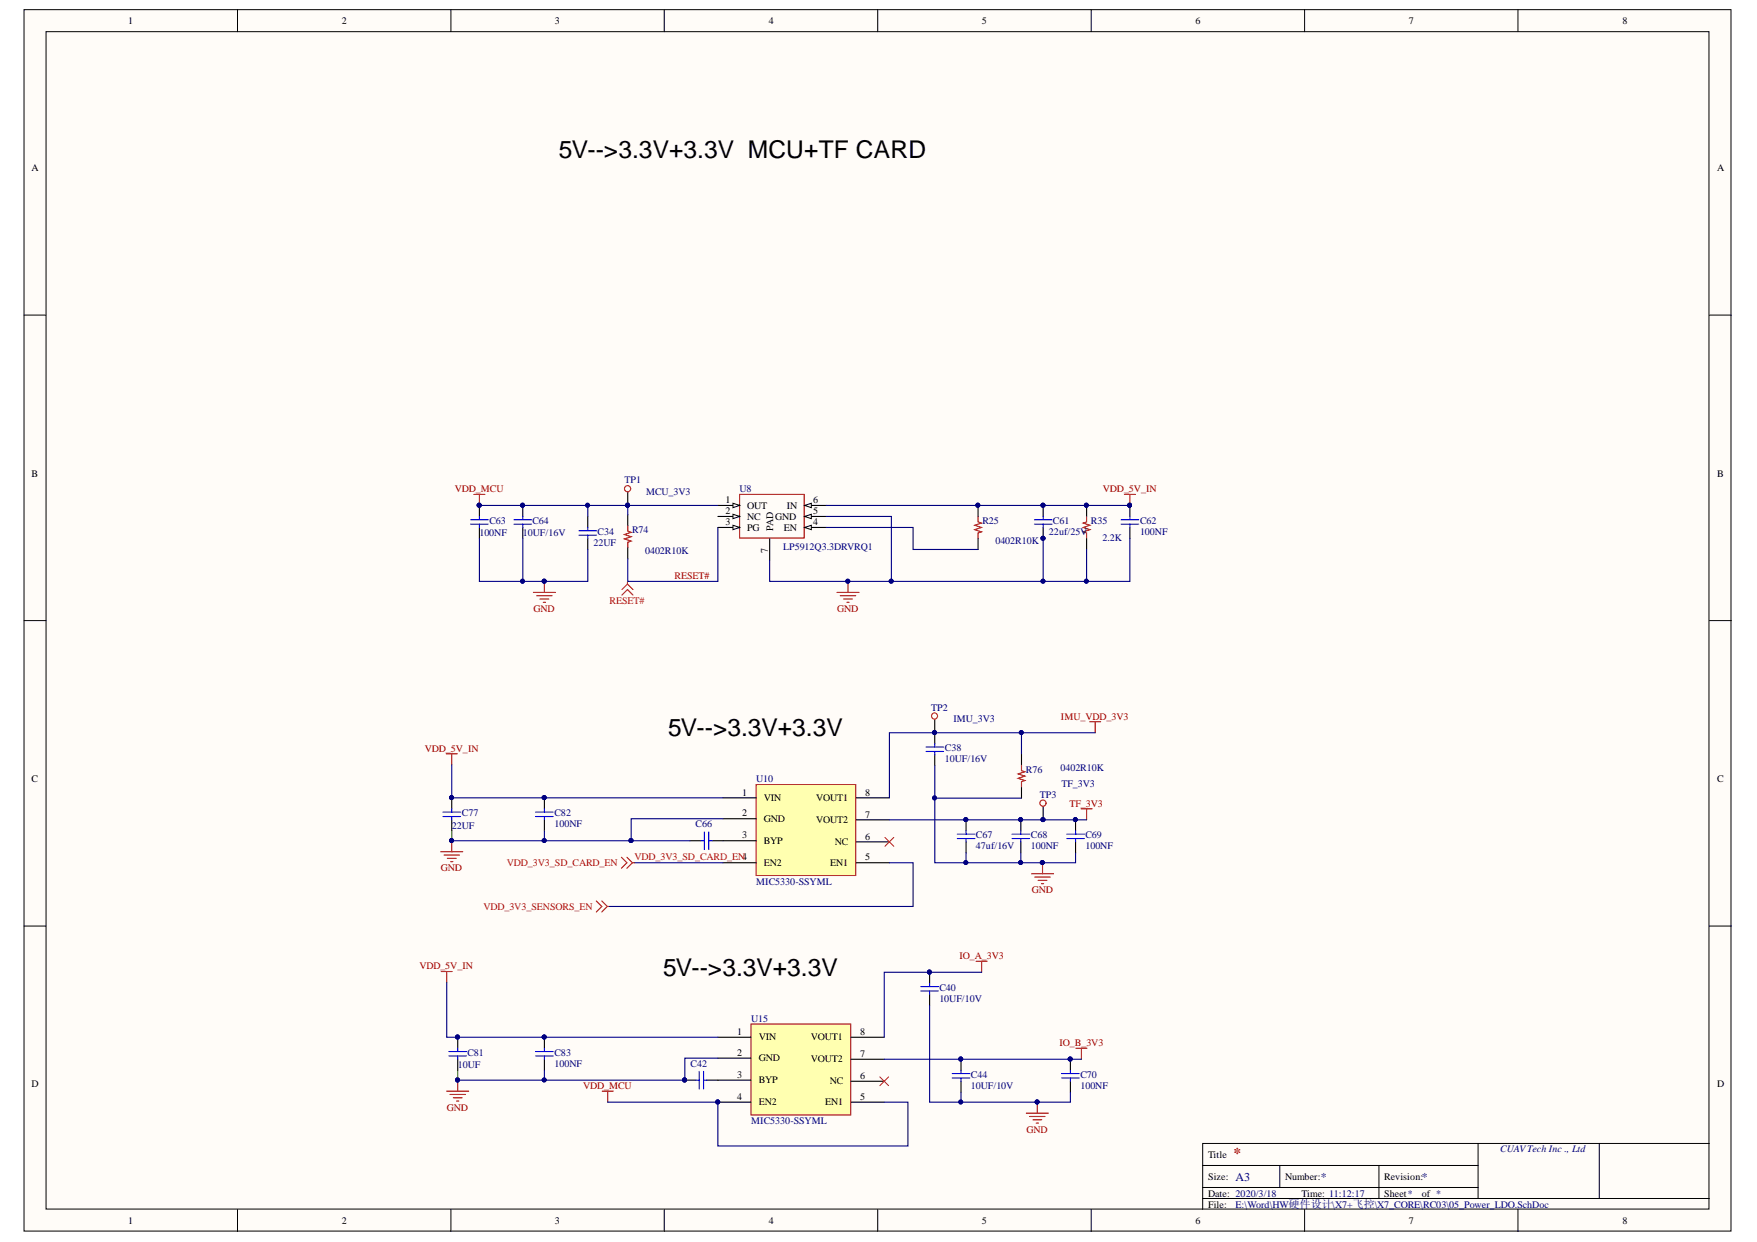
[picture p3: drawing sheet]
<svg xmlns="http://www.w3.org/2000/svg" width="297mm" height="210mm" viewBox="0 0 297 210" stroke-linecap="round" stroke-linejoin="round" font-family="sans-serif">
<g fill="#fffcf8" stroke="#000" stroke-width=".17">
<path d="M4.1 1.6h288.5v206.5h-288.5z"/>
<path d="M7.8 5.4h281.1v198.9h-281.1z"/>
</g>
<g fill="none" stroke="#000" stroke-width=".17">
<path d="M40.2 1.6v3.8M76.2 1.6v3.8M112.3 1.6v3.8M148.4 1.6v3.8M184.5 1.6v3.8M220.6 1.6v3.8M256.6 1.6v3.8M4.1 53.3h3.7M289 53.3h3.7M4.1 104.9h3.7M289 104.9h3.7M4.1 156.5h3.7"/>
<path d="M289 156.5h3.7M203.3 197h46.6M216.4 197v3.7M233.1 197v5.6M249.9 193.2v9.4M270.4 193.2h-67.1v11.2M289 193.2h-18.6v9.4M40.2 204.4v3.7M76.2 204.4v3.7M112.3 204.4v3.7M148.4 204.4v3.7M184.5 204.4v3.7"/>
<path d="M203.3 202.6h85.7M203.3 200.7h46.6M220.6 204.4v3.7M256.6 204.4v3.7"/>
</g>
<path d="M81 85.4v1.9M81 89.1v1.9M88.4 85.4v1.9M88.4 89.1v1.9M172.6 138.6v1.8M172.6 142.3v1.8" fill="none" stroke="#000" stroke-width=".19"/>
<g fill="#000080" stroke="#000080" stroke-width=".17">
<circle cx="81" cy="85.4" r=".34"/>
<circle cx="172.5" cy="138.5" r=".34"/>
<circle cx="88.3" cy="85.4" r=".33"/>
</g>
<path d="M79.6 87.8h2.9M79.6 88.6h2.9M81 87.3v.5M81 88.6v.5M86.9 87.8h3M86.9 88.6h3M88.4 87.3v.5M88.4 88.6v.5M171.1 141h3M171.1 141.7h3M172.6 140.4v.6M172.6 141.7v.6" fill="none" stroke="#00f" stroke-width=".19"/>
<path d="M127.8 132.6h16.9v15.4h-16.9z" fill="#ffffb0" stroke="#800000" stroke-width=".17"/>
<g fill="none" stroke="#000" stroke-width=".19">
<path d="M99.4 87.3v1.8M99.4 91v1.9M122.2 138.4h5.6M122.2 134.8h5.6M144.8 134.8h5.6M144.8 138.6h5.6M158 123.8v1.9M158 127.6v1.8M163.3 138.6v1.8M181.8 138.6v1.8M116.7 142.1h1.8M120.4 142.1h7.4"/>
<path d="M122.2 145.8h5.6M144.8 145.8h5.6M144.8 142.3h5.6M163.3 142.3v1.8M181.8 142.3v1.8"/>
</g>
<g fill="none" stroke="#00f" stroke-width=".19">
<path d="M97.9 90.4h3M97.9 89.7h3M99.4 89.1v.6M99.4 90.4v.6M156.5 127h3M156.5 126.3h3M158 125.7v.6M158 127v.6M118.5 142.1h.6M119.1 140.6v3M119.8 140.6v3M119.8 142.1h.6"/>
<path d="M161.8 141h3M161.8 141.7h3M163.3 140.4v.6M163.3 141.7v.6M180.3 141h3M180.3 141.7h3M181.8 140.4v.6M181.8 141.7v.6"/>
</g>
<g fill="#000080" stroke="#000080" stroke-width=".17">
<circle cx="181.8" cy="138.5" r=".33"/>
<circle cx="176.2" cy="145.8" r=".34"/>
<circle cx="163.3" cy="138.5" r=".33"/>
<circle cx="158" cy="123.8" r=".33"/>
</g>
<path d="M75.4 127.4h1.9M76.4 127.4v1.9M182.8 136.7h1.8M183.7 136.7v1.9M174.4 147.7h3.7M174.9 148.2h2.7M175.5 148.8h1.5M176.1 149.3h.3M176.2 145.8v1.9" fill="none" stroke="#800000" stroke-width=".19"/>
<path d="M149.6 141.5l1.5 1.5M151.1 141.5l-1.5 1.5" fill="none" stroke="#f00" stroke-width=".17"/>
<path d="M105.1 144.9l.9 .9-.9 .9M106 144.9l.9 .9M106.9 145.8l-.9 .9M106.9 145.8h.4" fill="none" stroke="#f00" stroke-width=".19"/>
<path d="M127 173.1h16.8v15.3h-16.8z" fill="#ffffb0" stroke="#800000" stroke-width=".17"/>
<g fill="none" stroke="#000" stroke-width=".19">
<path d="M106.1 87v1.8M106.1 92.6v1.8M121.4 85.4h3.6M183.7 85.4v1.9M183.7 91v1.9M191 85.4v1.9M191 89.1v1.9M76.4 134.8v1.9M76.4 138.6v1.8M92 134.8v1.9M92 138.6v1.8M172.7 127.4v1.9"/>
<path d="M172.7 133v1.9M77.4 175.3v1.9M77.4 179v1.9M92 175.3v1.9M92 179v1.9M121.4 178.8h5.6M121.4 175.3h5.6M143.9 175.3h5.6M143.9 179h5.6M157.2 164.3v1.9M157.2 168v1.9M162.5 179v1.9"/>
<path d="M181 179v1.9M115.8 182.6h1.8M119.5 182.6h7.5M121.4 186.3h5.6M143.9 186.3h5.6M143.9 182.7h5.6M162.5 182.7v1.9M181 182.7v1.9"/>
</g>
<g fill="#000080" stroke="#000080" stroke-width=".17">
<circle cx="121.3" cy="186.2" r=".34"/>
<circle cx="115.7" cy="182.5" r=".33"/>
<circle cx="180.9" cy="179" r=".34"/>
<circle cx="175.3" cy="186.2" r=".33"/>
<circle cx="162.4" cy="179" r=".33"/>
<circle cx="157.1" cy="164.3" r=".34"/>
<circle cx="76.3" cy="134.8" r=".34"/>
<circle cx="76.3" cy="142.1" r=".34"/>
<circle cx="77.3" cy="175.3" r=".34"/>
<circle cx="77.3" cy="182.5" r=".34"/>
<circle cx="92" cy="134.8" r=".34"/>
<circle cx="92" cy="175.3" r=".34"/>
<circle cx="191" cy="85.4" r=".33"/>
<circle cx="183.6" cy="85.4" r=".33"/>
</g>
<g fill="none" stroke="#00f" stroke-width=".19">
<path d="M189.5 87.8h3M189.5 88.6h3M191 87.3v.5M191 88.6v.5M74.9 138h3M74.9 137.3h3M76.4 136.7v.6M76.4 138v.6M90.5 138h3M90.5 137.3h3M92 136.7v.6M92 138v.6"/>
<path d="M75.9 178.5h3M75.9 177.7h3M77.4 177.2v.5M77.4 178.5v.5M90.5 178.5h3M90.5 177.7h3M92 177.2v.5M92 178.5v.5M155.7 167.5h3M155.7 166.7h3M157.2 166.2v.5M157.2 167.5v.5"/>
<path d="M117.6 182.6h.6M118.2 181.1v2.9M118.9 181.1v2.9M118.9 182.6h.6M161 181.4h3M161 182.2h3M162.5 180.9v.5M162.5 182.2v.5M179.5 181.4h3M179.5 182.2h3M181 180.9v.5M181 182.2v.5"/>
</g>
<g fill="none" stroke="#800000" stroke-width=".19">
<path d="M106.1 88.8v1l.6 .2-1.1 .3 1.1 .4-1.1 .4 1.1 .4-.6 .1v1M125 83.6h10.9v7.3h-10.9zM183.7 87.3v.9l-.6 .2 1.2 .4-1.2 .3 1.2 .4-1.2 .4 .6 .2v.9M172.7 129.3v.9l.6 .2-1.2 .4 1.2 .4-1.2 .3 1.2 .4-.6 .2v.9M184.2 122h1.9M185.2 122v1.8M74.5 143.9h3.7M75.1 144.5h2.6M75.6 145.1h1.5M76.2 145.6h.4M76.4 142.1v1.8M74.6 164.2h1.8"/>
<path d="M75.5 164.2v1.9M165 162.5h1.9M166 162.5v1.8M181.9 177.2h1.9M182.8 177.2v1.8M75.5 184.4h3.7M76.1 185h2.6M76.6 185.5h1.5M77.2 186.1h.4M77.4 182.6v1.8M101.8 184.4h1.9M102.7 184.4v1.9"/>
<path d="M173.5 188.1h3.7M174.1 188.7h2.6M174.6 189.2h1.5M175.2 189.8h.4M175.4 186.3v1.8"/>
</g>
<path d="M148.7 182l1.5 1.5M150.2 182l-1.5 1.5" fill="none" stroke="#f00" stroke-width=".17"/>
<path d="M100.8 152.3l.9 .9-.9 .9M101.7 152.3l1 .9M102.7 153.2l-1 .9M102.7 153.2h.3" fill="none" stroke="#f00" stroke-width=".19"/>
<path d="M123.9 85.1l1.1 .3-1.1 .4z" fill="#fffcf8"/>
<path d="M123.9 85.1l1.1 .3-1.1 .4z" fill="none" stroke="#000" stroke-width=".17"/>
<path d="M121.4 87.3h3.6" fill="none" stroke="#000" stroke-width=".19"/>
<path d="M123.9 86.9l1.1 .4-1.1 .4z" fill="#fffcf8"/>
<path d="M123.9 86.9l1.1 .4-1.1 .4z" fill="none" stroke="#000" stroke-width=".17"/>
<path d="M121.4 89.1h3.6" fill="none" stroke="#000" stroke-width=".19"/>
<path d="M123.9 88.8l1.1 .3-1.1 .4z" fill="#fffcf8"/>
<path d="M123.9 88.8l1.1 .3-1.1 .4z" fill="none" stroke="#000" stroke-width=".17"/>
<path d="M136 89.1h3.7" fill="none" stroke="#000" stroke-width=".19"/>
<path d="M136 89.1l1.2-.3v.7z" fill="#fffcf8"/>
<path d="M136 89.1l1.2-.3v.7z" fill="none" stroke="#000" stroke-width=".17"/>
<path d="M136 87.3h3.7" fill="none" stroke="#000" stroke-width=".19"/>
<path d="M136 87.3l1.2-.4v.8z" fill="#fffcf8"/>
<path d="M136 87.3l1.2-.4v.8z" fill="none" stroke="#000" stroke-width=".17"/>
<path d="M136 85.4h3.7" fill="none" stroke="#000" stroke-width=".19"/>
<path d="M136 85.4l1.2-.3v.7z" fill="#fffcf8"/>
<path d="M136 85.4l1.2-.3v.7z" fill="none" stroke="#000" stroke-width=".17"/>
<path d="M106.1 82.6v2.8M130.1 91.1v3.6M165.4 85.4v1.9M165.4 91v1.9M176.4 85.4v1.9M176.4 89.1v1.9" fill="none" stroke="#000" stroke-width=".19"/>
<g fill="none" stroke="#800000" stroke-width=".19">
<path d="M80.1 83.6h1.9M81 83.6v1.8M92 98.3v1.8M143.4 98.3v1.8M165.4 87.3v.9l.5 .2-1.1 .4 1.1 .3-1.1 .4 1.1 .4-.5 .2v.9M190.1 83.6h1.8M191 83.6v1.8M90.2 100.1h3.7M90.7 100.7h2.6M91.3 101.2h1.5M91.8 101.8h.4M141.5 100.1h3.7"/>
<path d="M142.1 100.7h2.6M142.6 101.2h1.5M143.2 101.8h.3"/>
</g>
<g fill="#000080" stroke="#000080" stroke-width=".17">
<circle cx="191" cy="85.4" r=".33"/>
<circle cx="92" cy="98.2" r=".34"/>
<circle cx="143.3" cy="98.2" r=".34"/>
<circle cx="176.3" cy="85.4" r=".34"/>
<circle cx="176.3" cy="91" r=".34"/>
<circle cx="165.3" cy="85.4" r=".33"/>
<circle cx="81" cy="85.4" r=".34"/>
<circle cx="176.2" cy="145.8" r=".34"/>
<circle cx="163.3" cy="138.5" r=".33"/>
<circle cx="172.5" cy="138.5" r=".34"/>
<circle cx="176.3" cy="138.5" r=".34"/>
<circle cx="181.8" cy="138.5" r=".33"/>
<circle cx="76.3" cy="134.8" r=".34"/>
<circle cx="92" cy="134.8" r=".34"/>
<circle cx="172.5" cy="145.8" r=".34"/>
<circle cx="157.1" cy="164.3" r=".34"/>
<circle cx="175.3" cy="186.2" r=".33"/>
<circle cx="162.4" cy="179" r=".33"/>
<circle cx="180.9" cy="179" r=".34"/>
<circle cx="77.3" cy="175.3" r=".34"/>
<circle cx="92" cy="175.3" r=".34"/>
<circle cx="121.3" cy="186.2" r=".34"/>
<circle cx="162.4" cy="186.2" r=".33"/>
<circle cx="106.7" cy="142.1" r=".34"/>
<circle cx="92" cy="142.1" r=".34"/>
<circle cx="115.7" cy="182.5" r=".33"/>
<circle cx="92" cy="182.5" r=".34"/>
<circle cx="76.3" cy="142.1" r=".34"/>
<circle cx="77.3" cy="182.5" r=".34"/>
<circle cx="158" cy="134.9" r=".33"/>
<circle cx="172.7" cy="123.8" r=".34"/>
<circle cx="158" cy="123.8" r=".33"/>
<circle cx="163.3" cy="145.8" r=".33"/>
<circle cx="183.6" cy="85.4" r=".33"/>
<circle cx="106.1" cy="85.4" r=".34"/>
<circle cx="150.7" cy="98.2" r=".34"/>
<circle cx="176.3" cy="98.2" r=".34"/>
<circle cx="183.6" cy="98.2" r=".33"/>
<circle cx="99.3" cy="85.4" r=".33"/>
<circle cx="88.3" cy="98.2" r=".33"/>
<circle cx="88.3" cy="85.4" r=".33"/>
</g>
<path d="M174.9 88.6h3M174.9 87.8h3M176.4 87.3v.5M176.4 88.6v.5" fill="none" stroke="#00f" stroke-width=".19"/>
<path d="M106.1 98.7l-1 .9M106.1 98.7l.9 .9M106.1 98.3v.4M105.1 100.6l1-1 .9 1" fill="none" stroke="#f00" stroke-width=".19"/>
<g fill="none" stroke="#000080" stroke-width=".19">
<path d="M81 91v7.3h18.4v-5.4M81 85.4h25.1v1.6M88.4 91v7.3M99.4 85.4v1.9M106.1 85.4h15.3M121.4 89.1v9.2h-15.3v-3.9M139.7 85.4h51.3M139.7 87.3h11v11h-20.6v-3.6M139.7 89.1h14.7v3.8h11M176.4 90.9v7.4h-25.7M183.7 92.9v5.4M191 91v7.3h-14.6"/>
<path d="M76.4 129.3v5.5h45.8M122.2 138.4h-15.5v3.7M150.4 138.6h33.3M158 129.4v16.4h5.3M158 134.9h14.7M172.7 123.8v3.6M185.2 123.8h-34.8v11M92 140.4v1.7h-15.6v.2M92 142.1h24.7M107.3 145.8h14.9M150.4 145.8h4v7.4h-51.4M163.3 144.1v1.7h18.5v-1.7"/>
<path d="M172.6 144.1v1.7M75.5 166.1v9.2h45.9M121.4 178.8h-5.6v3.8h-23.8M149.5 179h33.3M157.2 169.9v16.4h5.3M166 164.3h-16.5v11M92 180.9v1.7h-14.6v.1M102.7 186.3h18.7v7.4h32.1v-7.4h-4M162.5 184.6v1.7h18.5v-1.7"/>
</g>
<path d="M76.4 140.4v1.9M77.4 180.9v1.8" fill="none" stroke="#008000" stroke-width=".19"/>
<circle cx="106.1" cy="82.6" r=".52" fill="#fffcf8" stroke="#f00" stroke-width=".19"/>
<g fill="#000080" stroke="#000080" stroke-width=".17">
<circle cx="106.1" cy="85.4" r=".34"/>
<circle cx="158" cy="123.8" r=".33"/>
</g>
<path d="M158 121v2.8" fill="none" stroke="#000" stroke-width=".19"/>
<circle cx="158" cy="121" r=".52" fill="#fffcf8" stroke="#f00" stroke-width=".19"/>
<g fill="#000080" stroke="#000080" stroke-width=".17">
<circle cx="158" cy="123.8" r=".33"/>
<circle cx="176.3" cy="138.5" r=".34"/>
</g>
<path d="M176.4 135.8v2.8" fill="none" stroke="#000" stroke-width=".19"/>
<circle cx="176.3" cy="135.7" r=".52" fill="#fffcf8" stroke="#f00" stroke-width=".19"/>
<circle cx="176.3" cy="138.5" r=".34" fill="#000080" stroke="#000080" stroke-width=".17"/>
<g font-size="4.1">
<text x="94.5" y="26.6">5V--&gt;3.3V+3.3V MCU+TF CARD</text>
<text x="112.9" y="124.4">5V--&gt;3.3V+3.3V</text>
<text x="112.1" y="164.9">5V--&gt;3.3V+3.3V</text>
</g>
<text font-size="2.5" fill="#800000" x="208.6" y="195.7">*</text>
<g font-size="2" fill="#000080">
<text x="208.9" y="199.5">A3</text>
<text x="223.3" y="199.5">*</text>
<text x="240.4" y="199.5">*</text>
</g>
<g font-size="1.7">
<text x="21.7" y="4.1">1</text>
<text x="57.8" y="4.1">2</text>
<text x="93.8" y="4.1">3</text>
<text x="130" y="4.1">4</text>
<text x="166" y="4.1">5</text>
<text x="202.1" y="4.1">6</text>
<text x="238.2" y="4.1">7</text>
<text x="274.3" y="4.1">8</text>
<text x="5.3" y="28.9">A</text>
<text x="290.3" y="28.9">A</text>
<text x="5.3" y="80.6">B</text>
<text x="290.3" y="80.6">B</text>
<text x="122.7" y="85.1">1</text>
<text x="122.7" y="86.9">2</text>
<text x="122.7" y="88.8">3</text>
<text x="126.3" y="86">OUT</text>
<text x="126.3" y="87.8">NC</text>
<text x="126.3" y="89.7">PG</text>
<text x="130.7" y="89.8" transform="rotate(-90 130.7 89.8)">PAD</text>
<text x="131.1" y="87.8">GND</text>
<text x="132.5" y="89.7">EN</text>
<text x="133" y="86">IN</text>
<text x="137.5" y="88.8">4</text>
<text x="137.5" y="86.9">5</text>
<text x="137.5" y="85.1">6</text>
<text x="129.8" y="93.4" transform="rotate(-90 129.8 93.4)">7</text>
<text x="5.3" y="132.2">C</text>
<text x="125.5" y="138">2</text>
<text x="125.5" y="134.5">1</text>
<text x="129.1" y="135.4">VIN</text>
<text x="138" y="135.4">VOUT1</text>
<text x="146.3" y="134.5">8</text>
<text x="290.3" y="132.2">C</text>
<text x="125.5" y="141.7">3</text>
<text x="129.1" y="142.6">BYP</text>
<text x="129.1" y="138.9">GND</text>
<text x="138" y="139.2">VOUT2</text>
<text x="141.1" y="142.9">NC</text>
<text x="146.3" y="138.2">7</text>
<text x="146.3" y="141.9">6</text>
<text x="129.1" y="146.3">EN2</text>
<text x="140.4" y="146.3">EN1</text>
<text x="146.3" y="145.4">5</text>
<text x="124.6" y="178.5">2</text>
<text x="124.6" y="174.9">1</text>
<text x="128.3" y="179.4">GND</text>
<text x="128.3" y="175.8">VIN</text>
<text x="137.1" y="175.8">VOUT1</text>
<text x="137.1" y="179.6">VOUT2</text>
<text x="145.4" y="174.9">8</text>
<text x="145.4" y="178.6">7</text>
<text x="5.3" y="183.8">D</text>
<text x="124.6" y="185.9">4</text>
<text x="124.6" y="182.2">3</text>
<text x="128.3" y="183.1">BYP</text>
<text x="140.3" y="183.3">NC</text>
<text x="145.4" y="182.3">6</text>
<text x="145.4" y="185.9">5</text>
<text x="290.3" y="183.8">D</text>
<text x="128.3" y="186.8">EN2</text>
<text x="139.5" y="186.8">EN1</text>
<text x="204.2" y="195.7">Title</text>
<text x="204.2" y="199.4">Size:</text>
<text x="204.2" y="202.2">Date: 2020/3/18</text>
<text x="217.3" y="199.4">Number:</text>
<text x="220.1" y="202.2">Time: 11:12:17</text>
<text x="234" y="199.4">Revision:</text>
<text x="234" y="202.2">Sheet*</text>
<text x="240.4" y="202.2">of *</text>
<text x="21.7" y="206.9">1</text>
<text x="57.8" y="206.9">2</text>
<text x="93.8" y="206.9">3</text>
<text x="130" y="206.9">4</text>
<text x="166" y="206.9">5</text>
<text x="202.1" y="206.9">6</text>
<text x="204.2" y="204.1">File:</text>
<text x="238.2" y="206.9">7</text>
<text x="274.3" y="206.9">8</text>
</g>
<g font-size="1.7" fill="#800000">
<text x="76.9" y="83.2">VDD_MCU</text>
<text x="186.5" y="83.2">VDD_5V_IN</text>
<text x="114" y="97.9">RESET#</text>
<text x="90.2" y="103.5">GND</text>
<text x="141.5" y="103.5">GND</text>
<text x="179.4" y="121.7">IMU_VDD_3V3</text>
<text x="71.8" y="127.1">VDD_5V_IN</text>
<text x="180.8" y="136.4">TF_3V3</text>
<text x="74.5" y="147.3">GND</text>
<text x="174.5" y="151">GND</text>
<text x="70.9" y="163.8">VDD_5V_IN</text>
<text x="162.2" y="162.1">IO_A_3V3</text>
<text x="179.1" y="176.8">IO_B_3V3</text>
<text x="98.6" y="184">VDD_MCU</text>
<text x="75.6" y="187.8">GND</text>
<text x="173.5" y="191.5">GND</text>
</g>
<g font-size="1.7" fill="#000080">
<text x="105.6" y="81.7">TP1</text>
<text x="109.2" y="83.6">MCU_3V3</text>
<text x="125" y="83.2">U8</text>
<text x="82.7" y="88.6">C63</text>
<text x="90" y="88.6">C64</text>
<text x="166.1" y="88.6">R25</text>
<text x="178" y="88.6">C61</text>
<text x="184.4" y="88.6">R35</text>
<text x="192.7" y="88.6">C62</text>
<text x="81.1" y="90.6">100NF</text>
<text x="88.4" y="90.6">10UF/16V</text>
<text x="100.3" y="92.3">22UF</text>
<text x="101" y="90.5">C34</text>
<text x="106.9" y="90.1">R74</text>
<text x="109.1" y="93.6">0402R10K</text>
<text x="132.4" y="92.9">LP5912Q3.3DRVRQ1</text>
<text x="168.3" y="92">0402R10K</text>
<text x="177.3" y="90.5">22uf/25V</text>
<text x="186.4" y="91.5">2.2K</text>
<text x="192.7" y="90.5">100NF</text>
<text x="157.5" y="120.1">TP2</text>
<text x="161.2" y="122.1">IMU_3V3</text>
<text x="159.7" y="127">C38</text>
<text x="159.7" y="128.8">10UF/16V</text>
<text x="173.4" y="130.6">R76</text>
<text x="179.3" y="130.4">0402R10K</text>
<text x="78.1" y="138">C77</text>
<text x="93.7" y="138">C82</text>
<text x="127.8" y="132.2">U10</text>
<text x="175.8" y="134.8">TP3</text>
<text x="179.4" y="133.1">TF_3V3</text>
<text x="76.4" y="140.1">22UF</text>
<text x="93.7" y="139.8">100NF</text>
<text x="117.6" y="139.8">C66</text>
<text x="165" y="141.7">C67</text>
<text x="165" y="143.5">47uf/16V</text>
<text x="174.3" y="141.7">C68</text>
<text x="174.3" y="143.5">100NF</text>
<text x="183.5" y="141.7">C69</text>
<text x="183.5" y="143.5">100NF</text>
<text x="127.8" y="149.6">MIC5330-SSYML</text>
<text x="158.8" y="167.5">C40</text>
<text x="127" y="172.7">U15</text>
<text x="158.8" y="169.3">10UF/10V</text>
<text x="79" y="178.5">C81</text>
<text x="93.7" y="178.5">C83</text>
<text x="77.4" y="180.5">10UF</text>
<text x="93.7" y="180.3">100NF</text>
<text x="116.8" y="180.3">C42</text>
<text x="164.1" y="182.2">C44</text>
<text x="164.1" y="184">10UF/10V</text>
<text x="182.7" y="182.2">C70</text>
<text x="182.7" y="184">100NF</text>
<text x="127" y="190">MIC5330-SSYML</text>
<text x="253.6" y="194.8">CUAVTech Inc ., Ltd</text>
<text x="208.9" y="204.1">E:\Word\HW硬件设计\X7+飞控\X7_CORE\RC03\05_Power_LDO.SchDoc</text>
</g>
<g font-size="1.7" fill="#f00">
<text x="103" y="102">RESET#</text>
<text x="85.7" y="146.3">VDD_3V3_SD_CARD_EN</text>
<text x="107.3" y="145.4">VDD_3V3_SD_CARD_EN4</text>
<text x="81.7" y="153.8">VDD_3V3_SENSORS_EN</text>
</g>
</svg>
